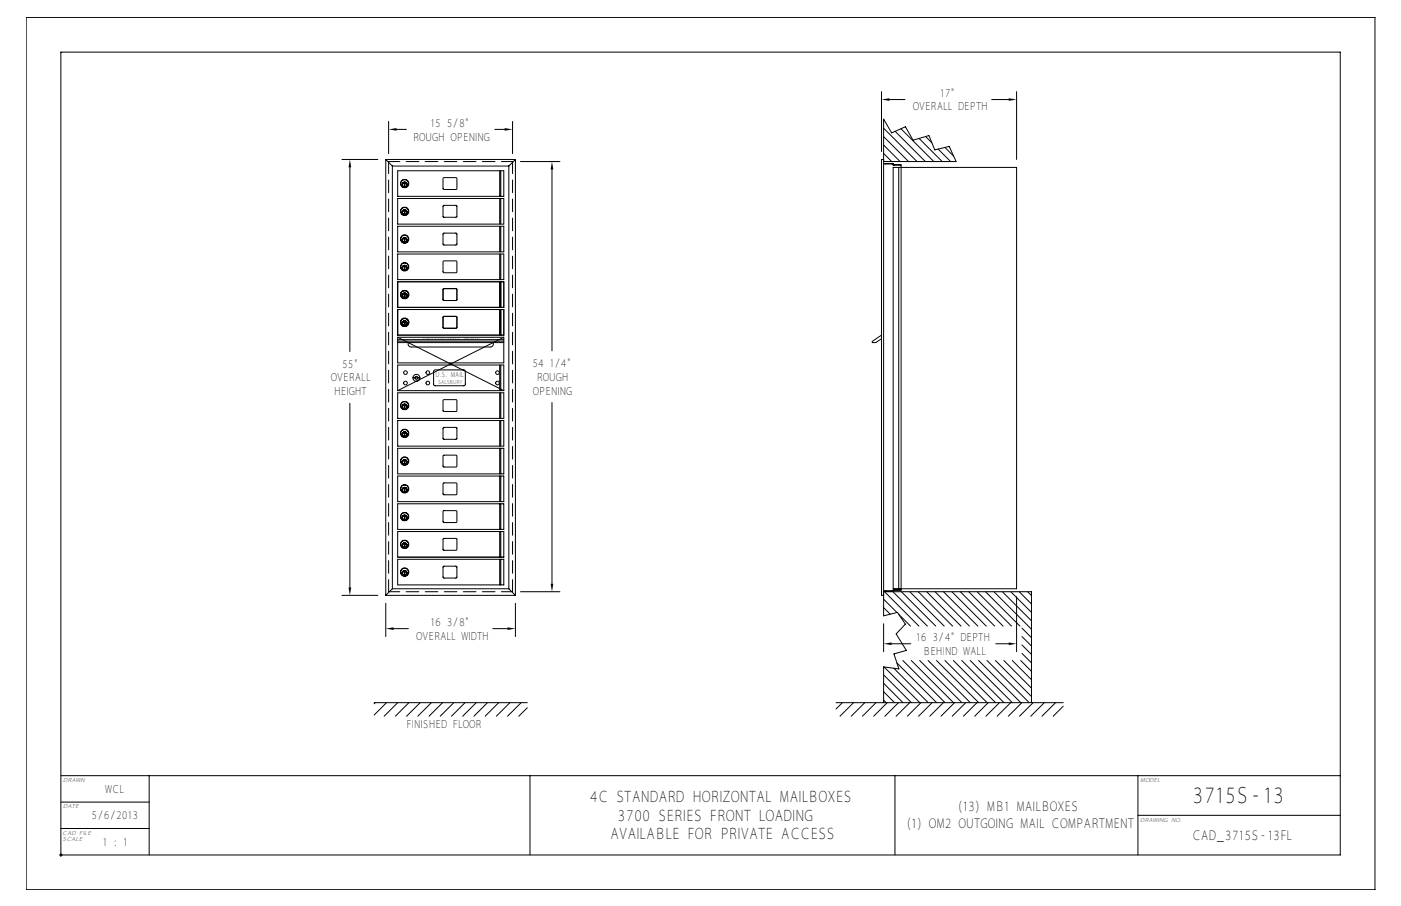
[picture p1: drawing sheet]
<svg xmlns="http://www.w3.org/2000/svg" width="432mm" height="279mm" viewBox="0 0 432 279" stroke-linecap="round" stroke-linejoin="round" font-family="sans-serif">
<g fill="none" stroke="#000" stroke-width=".31">
<path d="M8.1 5.4h415.7v269h-415.7zM119.8 37.5v9.9M122.2 39.9h3.1M152.5 39.9h3M158 37.5v9.9M271.7 28.3v18.4M272.3 39.5l10.3 10.3M272.3 36.9l.3 .3M274.1 30.7h4.8M277.7 39.7l10.1 10.1M305.7 30.7h5.2M313.3 28.3v20.9"/>
<path d="M105.4 49.2h11M107.8 51.6v56.8M118.9 49.2l2 2M120.9 51.2v130.4M120.9 51.2h35.9M122.6 52.7h32.7v7.9h-32.7zM124.2 56.6h1M124.7 56.1l-.1 1.3 .2-.7M136.6 54.9h4.1v3.5h-4.1zM154 52.7v7.9M154.4 52.7v7.9M156.8 51.2v130.4"/>
<path d="M158.9 49.2h-40v134.4M158.9 49.2v134.4M158.9 49.2l-2.1 2M160.4 49.8h12.2M170.1 52.3v55.9M272.3 49.2h-.6v134.4h.6M272.3 49.8h22.4l-2.2-4.7-4.4 1.1-1.8-4.4-4.9 1.4-2.3-4.1-4.3 1.9-2.5-4.3v153.2l4.3-1 2.4 3.6-2.8 3 3.1 5.1-3.8 1.1 1.5 4.6-4.7-.6v11M272.3 47.3l2.5 2.5M272.3 44.7l5.1 5.1M272.3 42.1l7.7 7.7M272.8 50.6v-.2h2.5v.5h2.4M274.9 50.4v.2"/>
<path d="M275 50.4v.2h-2.7M275.3 51.6h38v130h-38zM275.6 50.9v-.1h2.1v.1M275.9 40.5l9.3 9.3M277 51.6v130M277.7 50.9v131.1h-2.1v-.1M283.3 42.7l7.1 7.1M285.3 42.1l1.9 1.9M289.2 46l3.8 3.8M291.2 45.5l2.7 2.7M122.6 61.2h32.7v7.9h-32.7zM122.6 69.8h32.7v7.9h-32.7z"/>
<path d="M122.6 78.3h32.7v7.9h-32.7zM124.2 73.7h1M124.2 65.2h1M124.6 73.8l.2 .7zM124.6 65.2l.2 .7zM124.7 64.7v1M124.7 73.2v1M136.6 72h4.1v3.5h-4.1zM136.6 63.4h4.1v3.5h-4.1zM154 61.2v7.9M154 69.8v7.9M154 78.3v7.9"/>
<path d="M154.4 61.2v7.9M154.4 69.8v7.9M154.4 78.3v7.9M122.6 86.9h32.7v7.9h-32.7zM122.6 95.5h32.7v7.9h-32.7zM124.2 99.4h1M124.2 90.8h1M124.2 82.3h1M124.6 99.5l.2 .7zM124.6 90.9l.2 .7zM124.6 99.5v.7M124.6 90.9v.7"/>
<path d="M124.7 81.8l.1 1.3-.2-.8M124.7 90.4l-.1 1.2M124.7 98.9l-.1 1.3M136.5 92.4l.3 .3M136.6 97.7h4.1v3.4h-4.1zM136.6 80.5h4.1v3.5h-4.1zM136.8 89h3.7l.3 .3-.1 3.3-3.9 .1M136.8 89l-.3 .3v3.1M154 86.9v7.9M154 95.5v7.9M154.4 86.9v7.9M154.4 95.5v7.9"/>
<path d="M122.6 104v7.9h32.7v-7.9M122.6 104h32.7M122.6 104.7h32.7M122.6 105.6h32.7M122.6 105.2h32.7M122.6 104l32.7 16.5M125.9 105.6a.95 .95 0 0 0 .8 1.4h24.4a.95 .95 0 0 0 .9-1.4M127.3 116.5h2.1a1.07 1.07 0 0 0-1.5-1 1.07 1.07 0 0 0-.2 1.8 1.07 1.07 0 0 0 1.7-.5v-.3M133.8 114.2l9.3-.1 .3 .5v4.1l-.5 .3-9-.1-.3-.4zM154 112.6v7.9M154.4 112.6v7.9M155.3 104l-32.7 16.5"/>
<path d="M271.7 103.4l-2.9 2.1 1.1 .1 1.8-1.1M107.8 124.4v56.8M122.6 120.5v-7.9h32.7v7.9M122.6 121.1h32.7v7.9h-32.7zM122.6 129.7h32.7v7.9h-32.7zM122.6 138.2h32.7v7.9h-32.7zM122.6 120.5h32.7M124.2 133.6h1M124.2 125.1h1M124.6 133.7l.2 .7zM124.7 124.6l.1 1.3-.2-.8M124.7 133.1v1"/>
<path d="M136.6 131.9h4.1v3.5h-4.1zM136.6 123.3h4.1v3.5h-4.1zM154 121.1v7.9M154 129.7v7.9M154 138.2v7.9M154.4 121.1v7.9M154.4 129.7v7.9M154.4 138.2v7.9M170.1 124.1v55.9M122.6 146.8h32.7v7.9h-32.7zM122.6 155.4h32.7v7.9h-32.7zM124.2 159.3h1"/>
<path d="M124.2 150.8h1M124.2 142.2h1M124.7 141.7l.1 1.3-.2-.8M124.7 150.3l-.1 1.2 .2-.7M124.7 158.8l-.1 1.3 .2-.7M136.6 157.6h4.1v3.5h-4.1zM136.6 149h4.1v3.5h-4.1zM136.6 140.5h4.1v3.4h-4.1zM154 146.8v7.9M154 155.4v7.9M154.4 146.8v7.9M154.4 155.4v7.9"/>
<path d="M122.6 163.9h32.7v7.9h-32.7zM122.6 172.5h32.7v7.9h-32.7zM124.2 176.4h1M124.2 167.9h1M124.6 176.5l.2 .7zM124.7 167.4l-.1 1.3 .2-.8M124.7 175.9v1M136.6 174.7h4.1v3.5h-4.1zM136.6 166.1h4.1v3.5h-4.1zM154 163.9v7.9M154 172.5v7.9M154.4 163.9v7.9"/>
<path d="M154.4 172.5v7.9M105.4 183.6h11M118.9 183.6h40M118.9 186v10.3M120.9 181.6h35.9M120.9 181.6l-2 2M121.3 193.9h4.6M151.9 193.9h4.5M156.8 181.6l2.1 2M158.9 186v10.3M160.4 182.5h12.2M272.3 182.5h45.6v34.2"/>
<path d="M272.3 187.4l2.1 2M272.3 184.8l4.1 4.1M272.3 192.4v8.6M272.6 182.5l10.6 10.6M272.8 182.2v.2h2.1v-.2M274.8 198.5h5.9M275.2 182.5l10.6 10.6M277 189.4l3.6 3.7M277.7 181.9h-2.4v.5l-3-.2M277.8 182.5l10.6 10.6M280.4 182.5l10.6 10.6M283 182.5l10.6 10.6"/>
<path d="M285.6 182.5l10.6 10.6M288.2 182.5l10.6 10.6M290.8 182.5l10.6 10.6M293.4 182.5l10.6 10.6M296 182.5l10.6 10.6M298.6 182.5l10.6 10.6M301.2 182.5l10.6 10.6M303.8 182.5l10.6 10.6M306.3 182.5l11.6 11.5M306.9 198.5h4M308.9 182.5l9 9M311.5 182.5l6.4 6.4"/>
<path d="M313.3 184v17M314.1 182.5l3.8 3.8M315 198.9l2.9 2.9M315 196.3l2.9 2.9M315 193.7l2.9 2.9M316.7 182.5l1.2 1.2M115.3 216.7h47.2M115.7 216.7l-.4 .3M119.1 216.7l-3.8 3.8M122.6 216.7l-4.2 4.2M126 216.7l-4.1 4.2M129.5 216.7l-4.2 4.2"/>
<path d="M133 216.7l-4.2 4.2M136.4 216.7l-4.2 4.2M139.9 216.7l-4.2 4.2M143.3 216.7l-4.2 4.2M146.8 216.7l-4.2 4.2M150.2 216.7l-4.1 4.2M153.7 216.7l-4.2 4.2M157.2 216.7l-4.2 4.2M160.6 216.7l-4.2 4.2M162.5 218.2l-2.6 2.7M257.7 216.7h70M259.6 216.7l-1.9 1.9"/>
<path d="M263.1 216.7l-4.2 4.2M266.5 216.7l-4.1 4.2M270 216.7l-4.2 4.2M272.3 215.9l.8 .8M272.3 213.3l3.4 3.4M272.3 210.7l6 6M272.3 208.1l8.6 8.6M272.5 205.7l11 11M273.5 216.7l-4.2 4.2M275.5 206.1l10.6 10.6M276.4 204.4l12.3 12.3M276.9 216.7l-4.2 4.2"/>
<path d="M278.3 203.7l13 13M280.4 216.7l-4.2 4.2M280.9 203.7l13 13M283.5 203.7l13 13M283.8 216.7l-4.2 4.2M286.1 203.7l13 13M287.3 216.7l-4.2 4.2M288.6 203.7l13 13M290.7 216.7l-4.1 4.2M291.2 203.7l13 13M293.8 203.7l13 13M294.2 216.7l-4.2 4.2"/>
<path d="M296.4 203.7l13 13M297.7 216.7l-4.2 4.2M299 203.7l13 13M301.1 216.7l-4.2 4.2M301.6 203.7l13 13M304.2 203.7l13 13M304.6 216.7l-4.2 4.2M306.8 203.7l11.1 11.1M308 216.7l-4.1 4.2M309.4 203.7l8.5 8.5M311.5 216.7l-4.2 4.2M312 203.7l5.9 5.9"/>
<path d="M314.6 203.7l3.3 3.3M315 216.7l-4.2 4.2M315 201.5l2.9 2.9M318.4 216.7l-4.2 4.2M321.9 216.7l-4.2 4.2M325.3 216.7l-4.2 4.2M327.7 217.8l-3.1 3.1M18.8 239.2h394.3M46 239.2v24.5M163.3 239.2v24.5M275.8 239.2v24.5M350.7 239.2v24.5"/>
<path d="M18.8 247.4h27.2M18.8 255.5h27.2M53.8 243.6l1.1-.6 .8-.2h55.3a2.68 2.68 0 0 1 2.7 2.7v6.3a2.68 2.68 0 0 1-2.7 2.7h-55.3a2.68 2.68 0 0 1-2.7-2.7v-6.7zM54.1 243.9l.9-.6 .7-.1h55.3a2.29 2.29 0 0 1 2.3 2.3v6.3a2.29 2.29 0 0 1-2.3 2.3h-55.3a2.29 2.29 0 0 1-2.3-2.3v-6.7zM54.3 244.1l1.4-.5h55.3a1.91 1.91 0 0 1 1.9 1.9v6.3a1.91 1.91 0 0 1-1.9 1.9h-55.3a1.91 1.91 0 0 1-1.9-1.9v-6.3zM55 244.8l.7-.3h55.3l.6 .3 .3 .7v6.3l-.3 .7-.6 .3h-55.3l-.7-.3-.3-.7v-6.3zM55.1 246.4h1.7M55.1 249.4h5.9M55.1 249.8h1.2M55.1 250.2h1.3M55.1 250.6h1.4M55.1 251h1.8"/>
<path d="M55.1 246.8h1.4M55.1 247.1h1.3M55.1 247.5h1.2M55.1 247.9h1.2M55.1 248.3h1.3M55.1 248.7h1.4M55.1 249.1h1.7M55.1 251.4h56.5M55.1 251.7h56.5M55.1 245.6h56.5M55.1 246h56.5M55.2 252.1h56.3"/>
<path d="M55.2 245.2h56.3M55.6 252.4h55.5M55.6 244.9h55.5M55.7 244.9l-.4 .2-.2 .4v6.3l.2 .4 .4 .2M56.3 247.5a1.55 1.55 0 0 0 1.4 2M56.3 249.4a1.48 1.48 0 0 0 1.4 1.9M56.5 249.4l.2 1 .7 .6h3.9a1.52 1.52 0 0 0 1.3-1.5 1.52 1.52 0 0 0-1.3-1.4h-2.9l-.3-.3 .3-.3h2.3l.3 .4h1.5l-.1-1-.5-.5-4.2-.1a1.52 1.52 0 0 0-1.2 1.5 1.52 1.52 0 0 0 1.2 1.4h3l.3 .3-.3 .3h-2.3l-.3-.4M57.7 246.1a1.4 1.4 0 0 0-1.4 1.4M58.3 249.8h2.5M58.3 247.8h2.4M61.3 246.1a1.4 1.4 0 0 1 1.4 1.4M62.2 246.4h2.3"/>
<path d="M62.4 248.3h1.1M62.5 246.8h1.8M62.6 248.7h.7M62.7 247.1h1.4M62.7 249.1h.4M62.7 247.5h1.2M62.7 247.9h1M64.2 251.1l.5-.9h2.6l.5 .9M64.3 251h3.4M64.5 250.6h3M64.6 246.2l-1.9 3.5-.1-1.1-.5-.5h.6v-.6M64.8 246.3h2.4l2.5 4.7h-1.7l-.7-1.2h-2.7l-.6 1.2h-1.8z"/>
<path d="M66 247.7l.3 .6h-.6zM66 247.3l.7 1.4h-1.5zM67.4 246.2l2.3 4.4v-4.3M67.5 246.4h2.2M67.7 246.8h2M67.9 247.1h1.8M68.1 247.5h1.6M68.3 247.9h1.4M68.5 248.3h1.2M68.7 248.7h1M68.9 249.1h.8M69.1 249.4h.6"/>
<path d="M69.3 249.8h.4M69.9 246.3h1.5v3.5h3.9v1.2h-5.4zM71.6 246.8h3.9M71.6 247.1h3.7M71.6 247.5h3.7M71.6 247.9h3.7M71.6 248.3h3.7M71.6 248.7h3.8M75.3 247.5v.8l.4 .8h-4.1M75.5 251v-.4l.5 .5 .7 .2M75.8 246.4h-4.2v3h3.7M75.8 246.6l.9-.3h3.9l.7 .6 .2 1h-1.6l-.3-.4h-2.3l-.3 .3 .3 .3h3a1.52 1.52 0 0 1 1.2 1.4 1.52 1.52 0 0 1-1.2 1.5l-4.2-.1-.4-.5-.2-1h1.5l.3 .4h2.3l.3-.3-.3-.3h-2.9a1.56 1.56 0 0 1-.9-2.6z"/>
<path d="M76.7 246.1a1.4 1.4 0 0 0-1.4 1.4M77.2 249.8h2.6M77.4 249.4h2.2M77.5 247.9h2.1M80.3 246.1a1.4 1.4 0 0 1 1.4 1.4M81.1 251h1.1M81.2 246.4h1M81.3 248.3h.9M81.5 250.6h.7M81.5 246.8h.7M81.6 248.7h.6M81.6 250.2h.6"/>
<path d="M81.6 247.1h.6M81.7 249.1h.5M81.7 247.5v.6h-.7a1.77 1.77 0 0 1 .7 1.8 1.77 1.77 0 0 1-1.4 1.4M81.7 249.4h.5M81.7 249.8h.5M81.7 247.5h.5M81.7 247.9h.5M82.2 246.3v4.7M84 249.2h2.6l.3 .4-.3 .3h-2.6zM84 247.4h2.6l.3 .3-.3 .4h-2.6zM84.2 247.6l2.5 .1-2.5 .2zM86.6 249.7v-.3h-2.4v.3h2.4"/>
<path d="M87.1 246.3a1.44 1.44 0 0 1 1 2.3 1.49 1.49 0 0 1-.9 2.4h-4.8v-4.7h4.8M87.1 246.1a1.4 1.4 0 0 1 1.4 1.4M88 246.4h1.2M88.1 251h1.7M88.3 246.8h.9M88.4 250.6h1M88.5 248.3h.7M88.5 248.7h.7M88.5 247.1h.7M88.5 247.9h.7M88.5 247.9l-.1 .6a1.69 1.69 0 0 1-1.2 2.8M88.5 247.5h.7"/>
<path d="M88.5 247.5v.4M88.6 250.2h.7M88.6 249.1h.6M88.6 249.4h.6M88.6 249.8h.6M89.2 246.3v3.5a1.4 1.4 0 0 0 1.4 1.5M89.4 246.3h1.6v3.3l.3 .3 3-.1 .1-3.5h1.5l-.1 4.1-.5 .5-.6 .1-4.7-.1-.4-.5-.2-.6zM91.2 246.3l.1 3.4 2.9-.1v-3.3M91.2 246.4h3M91.2 249.4h3M91.2 246.8h3M91.2 247.1h3"/>
<path d="M91.2 247.5h3M91.2 247.9h3M91.2 248.3h3M91.2 248.7h3M91.2 249.1h3M95.6 251h1.2M95.9 250.6h.9M96.1 250.2h.7M96.1 246.3v3.5a1.4 1.4 0 0 1-1.4 1.5M96.1 246.4h.7M96.1 249.4h.7M96.1 249.8h.7"/>
<path d="M96.1 246.8h.7M96.1 247.1h.7M96.1 247.5h.7M96.1 247.9h.7M96.1 248.3h.7M96.1 248.7h.7M96.1 249.1h.7M96.8 246.3v4.7M98.6 247.4h2.7l.2 1.1-.3 .2h-2.6zM98.8 247.6h2.4l.1 .8-2.5 .1zM98.8 250.2h2.5M98.8 250.6h2.5"/>
<path d="M98.8 251h2.5M98.8 247.9h2.5M98.8 248.3h2.5M101.3 250.2l-2.5-.1v.9M101.3 250.2v.8M101.8 246.1a1.4 1.4 0 0 1 1.4 1.4M102.9 246.4l2.7 3.2v1.4M103 248.6v.2a.48 .48 0 0 0-.3 .5 .48 .48 0 0 0 .3 .4v1.3h-1.5v-.9l-.3-.3h-2.6v1.2h-1.5v-4.7h4.7l.9 .3a2.15 2.15 0 0 1 .3 2M103 246.3h2.1l1.5 1.8 1.6-1.8h2l-2.8 3.2v1.5h-1.6v-1.5zM103.1 249.4h2.4M103.1 249.1h2.1M103.2 247.1h.3"/>
<path d="M103.2 249.8h2.4M103.2 248.6l-.2 .7 .2 1.7M103.2 250.2h2.4M103.2 250.6h2.4M103.2 251h2.4M103.2 247.5h.6M103.2 247.9h1M103.2 248.3h1.3M103.2 247.5v1.2h1.6M105.2 246.1l1.4 1.6 1.4-1.6M105.4 246.4h2.4M105.8 246.8h1.7"/>
<path d="M106.1 247.1h1M106.4 247.5h.4M107.6 249.8h4M107.6 250.2h4M107.6 250.6h4M107.6 251h4M107.7 249.4h3.9M108 249.1h3.6M108.4 248.7h3.2M108.7 248.3h2.9M109 247.9h2.6M109.4 247.5h2.2"/>
<path d="M109.7 247.1h1.9M110 246.8h1.6M111 244.9l.4 .2 .2 .4v6.3l-.2 .4-.4 .2M111.6 246.4h-1.2l-2.8 3.2v1.4M350.7 251.4h62.4M18.3 263.7h394.8v-247.6h-394.3v248.1"/>
<circle cx="124.7" cy="56.6" r="1.19"/>
<circle cx="124.7" cy="56.9" r=".73"/>
<circle cx="124.7" cy="56.6" r="1.28"/>
<circle cx="124.7" cy="56.9" r=".76"/>
<circle cx="124.7" cy="65.5" r=".73"/>
<circle cx="124.7" cy="74" r=".73"/>
<circle cx="124.7" cy="73.7" r="1.19"/>
<circle cx="124.7" cy="65.2" r="1.19"/>
<circle cx="124.7" cy="65.5" r=".7"/>
<circle cx="124.7" cy="74" r=".7"/>
<circle cx="124.7" cy="73.7" r="1.28"/>
<circle cx="124.7" cy="65.2" r="1.28"/>
<circle cx="124.7" cy="91.1" r=".73"/>
<circle cx="124.7" cy="99.4" r="1.19"/>
<circle cx="124.7" cy="82.6" r=".73"/>
<circle cx="124.7" cy="99.4" r="1.28"/>
<circle cx="124.7" cy="90.8" r="1.19"/>
<circle cx="124.7" cy="82.3" r="1.19"/>
<circle cx="124.7" cy="90.8" r="1.28"/>
<circle cx="124.7" cy="82.6" r=".76"/>
<circle cx="124.7" cy="99.7" r=".73"/>
<circle cx="124.7" cy="82.3" r="1.28"/>
<circle cx="124.7" cy="99.7" r=".76"/>
<circle cx="124.7" cy="91.1" r=".76"/>
<circle cx="125" cy="114.9" r=".56"/>
<circle cx="125" cy="118.1" r=".56"/>
<circle cx="128.3" cy="116.5" r=".46"/>
<circle cx="131.9" cy="114.9" r=".56"/>
<circle cx="131.9" cy="118.1" r=".56"/>
<circle cx="153.3" cy="114.9" r=".56"/>
<circle cx="153.3" cy="118.1" r=".56"/>
<circle cx="124.7" cy="125.4" r=".73"/>
<circle cx="124.7" cy="133.9" r=".73"/>
<circle cx="124.7" cy="125.1" r="1.19"/>
<circle cx="124.7" cy="133.6" r="1.19"/>
<circle cx="124.7" cy="133.9" r=".7"/>
<circle cx="124.7" cy="133.6" r="1.28"/>
<circle cx="124.7" cy="125.1" r="1.28"/>
<circle cx="124.7" cy="125.4" r=".76"/>
<circle cx="124.7" cy="142.2" r="1.19"/>
<circle cx="124.7" cy="159.3" r="1.19"/>
<circle cx="124.7" cy="150.8" r="1.19"/>
<circle cx="124.7" cy="142.5" r=".73"/>
<circle cx="124.7" cy="151" r=".73"/>
<circle cx="124.7" cy="159.3" r="1.28"/>
<circle cx="124.7" cy="159.6" r=".73"/>
<circle cx="124.7" cy="142.2" r="1.28"/>
<circle cx="124.7" cy="150.8" r="1.28"/>
<circle cx="124.7" cy="151" r=".76"/>
<circle cx="124.7" cy="159.6" r=".76"/>
<circle cx="124.7" cy="142.5" r=".76"/>
<circle cx="124.7" cy="168.2" r=".73"/>
<circle cx="124.7" cy="176.7" r=".73"/>
<circle cx="124.7" cy="176.4" r="1.19"/>
<circle cx="124.7" cy="167.9" r="1.19"/>
<circle cx="124.7" cy="176.7" r=".7"/>
<circle cx="124.7" cy="176.4" r="1.28"/>
<circle cx="124.7" cy="167.9" r="1.28"/>
<circle cx="124.7" cy="168.2" r=".76"/>
</g>
<path d="M119.8 49.8h38.2M119.8 182.5h38.2" fill="none" stroke="#000" stroke-width=".31" stroke-dasharray="3.9 2" stroke-dashoffset=".5"/>
<path d="M119.8 182.5v-132.7M158 182.5v-132.7" fill="none" stroke="#000" stroke-width=".31" stroke-dasharray="3.9 2" stroke-dashoffset=".2"/>
<path d="M119.8 39.9l2.4-.4v.8zM155.5 39.5l2.5 .4-2.5 .4zM271.7 30.7l2.4-.4v.8zM310.9 30.3l2.4 .4-2.4 .4zM107.8 49.2l.4 2.4h-.8zM170.1 49.8l.4 2.5h-.8zM107.4 181.2h.8l-.4 2.4zM118.9 193.9l2.4-.4v.8zM156.4 193.5l2.5 .4-2.5 .4zM169.7 180h.8l-.4 2.5zM272.3 198.5l2.5-.4v.8zM310.9 198.1l2.4 .4-2.4 .4z" fill="#000"/>
<path d="M48.9 241h111.6v20.5h-111.6z" fill-rule="evenodd" fill="#fff"/>
<text font-size="6.9" x="367.4" y="247.8">3715S-13</text>
<g font-size="4.8">
<text x="181.8" y="247.4">4C STANDARD HORIZONTAL MAILBOXES</text>
<text x="190.4" y="253.2">3700 SERIES FRONT LOADING</text>
<text x="188" y="258.9">AVAILABLE FOR PRIVATE ACCESS</text>
</g>
<g font-size="4.1">
<text x="295.2" y="250">(13) MB1 MAILBOXES</text>
<text x="279.4" y="255.4">(1) OM2 OUTGOING MAIL COMPARTMENT</text>
<text x="367.4" y="259">CAD_3715S-13FL</text>
</g>
<g font-size="3.5">
<text x="289.8" y="29.9">17&quot;</text>
<text x="281.3" y="34">OVERALL DEPTH</text>
<text x="132.7" y="39.1">15 5/8&quot;</text>
<text x="127.3" y="43.4">ROUGH OPENING</text>
<text x="105.4" y="113.5">55&quot;</text>
<text x="164.1" y="113.3">54 1/4&quot;</text>
<text x="102" y="117.6">OVERALL</text>
<text x="165.4" y="117.6">ROUGH</text>
<text x="103" y="121.7">HEIGHT</text>
<text x="164.2" y="121.7">OPENING</text>
<text x="128.3" y="197.4">OVERALL WIDTH</text>
<text x="132.7" y="193.1">16 3/8&quot;</text>
<text x="282.4" y="197.7">16 3/4&quot; DEPTH</text>
<text x="284.5" y="202">BEHIND WALL</text>
<text x="125.3" y="224.5">FINISHED FLOOR</text>
<text x="32.5" y="244.5">WCL</text>
<text x="28.2" y="252.6">5/6/2013</text>
<text x="31.7" y="260.8">1 : 1</text>
</g>
<text font-size="2.2" x="134.3" y="116.4">U.S. MAIL</text>
<g font-size="1.8">
<text x="19.5" y="241.2">DRAWN</text>
<text x="351.5" y="241.2">MODEL</text>
<text x="19.5" y="249.3">DATE</text>
<text x="19.2" y="257.5">CAD FILE</text>
<text x="351.5" y="253.4">DRAWING NO.</text>
<text x="19.3" y="259.5">SCALE</text>
</g>
<text font-size="1.7" x="135.1" y="118.3">SALSBURY</text>
<g font-size=".5">
<text x="130.4" y="104.6">OUTGOING</text>
<text x="143" y="104.6">MAIL</text>
</g>
</svg>
